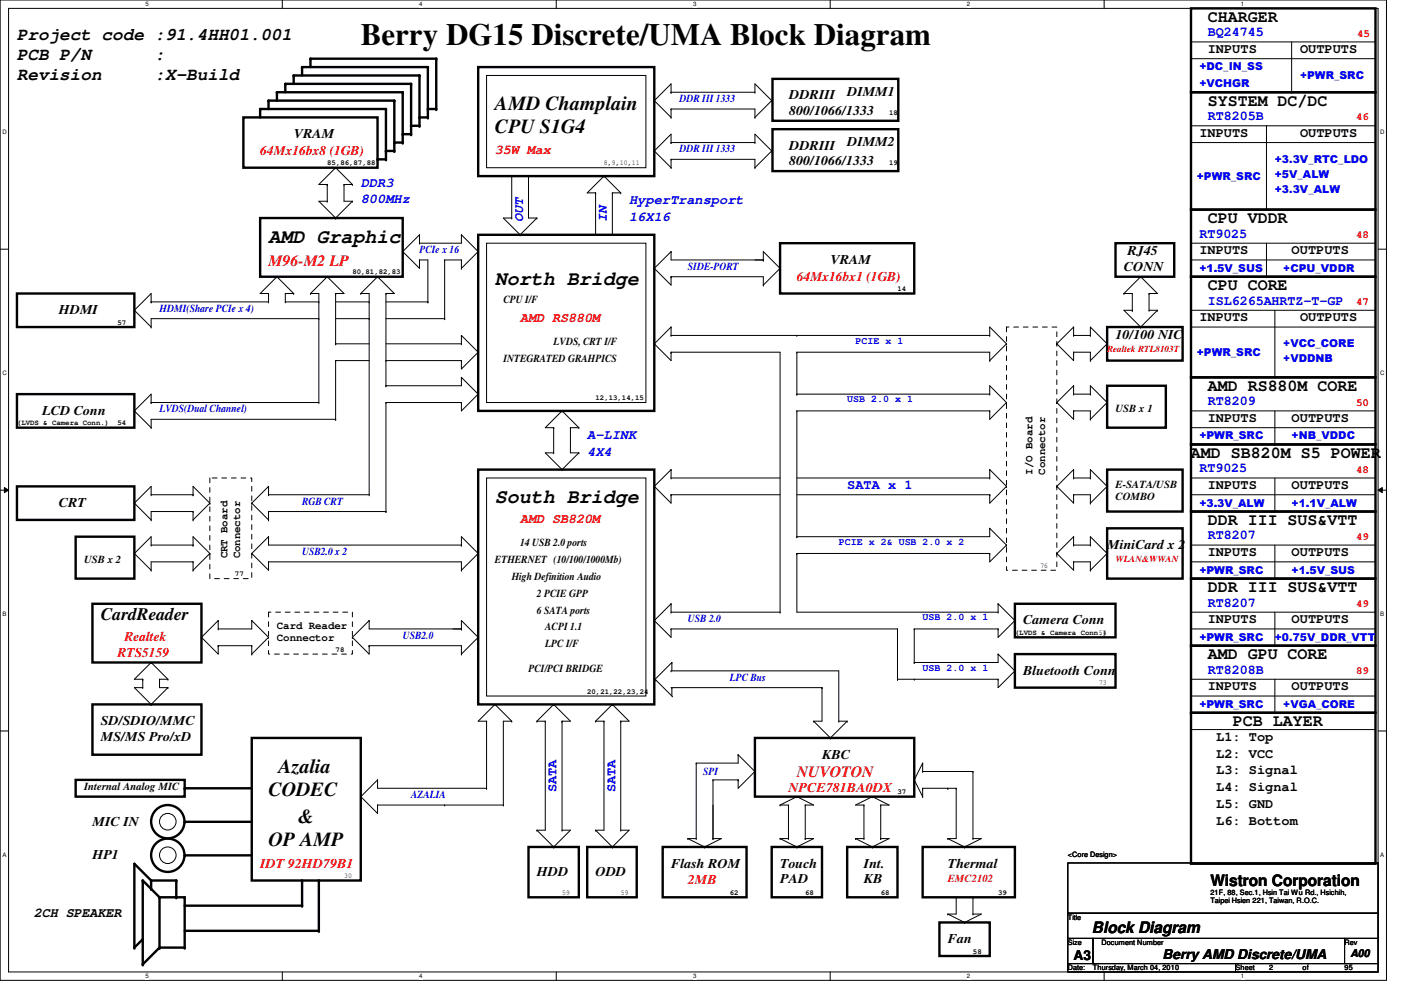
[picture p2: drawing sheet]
<svg xmlns="http://www.w3.org/2000/svg" width="297mm" height="210mm" viewBox="0 0 297 210" stroke-linecap="round" stroke-linejoin="round" font-family="sans-serif">
<path d="M0 0h294v207.9h-294zM1.8 1.8h290.4v204.3h-290.4z" fill="none" stroke="#000" stroke-width=".21"/>
<g fill="#fff">
<path d="M30.8 .2h.7v1.4h-.7z"/>
<path d="M30.8 206.2h.7v1.4h-.7z"/>
</g>
<path d="M59.9 0v1.8M59.9 206.1v1.8" fill="none" stroke="#000" stroke-width=".21"/>
<g fill="#fff">
<path d="M88.9 .2h.6v1.4h-.6z"/>
<path d="M88.9 206.2h.6v1.4h-.6z"/>
</g>
<path d="M117.9 0v1.8M117.9 206.1v1.8" fill="none" stroke="#000" stroke-width=".21"/>
<g fill="#fff">
<path d="M146.9 .2h.7v1.4h-.7z"/>
<path d="M146.9 206.2h.7v1.4h-.7z"/>
</g>
<path d="M176 0v1.8M176 206.1v1.8" fill="none" stroke="#000" stroke-width=".21"/>
<g fill="#fff">
<path d="M205 .2h.7v1.4h-.7z"/>
<path d="M205 206.2h.7v1.4h-.7z"/>
</g>
<path d="M234.1 0v1.8M234.1 206.1v1.8" fill="none" stroke="#000" stroke-width=".21"/>
<g fill="#fff">
<path d="M263.1 .2h.7v1.4h-.7z"/>
<path d="M263.1 206.2h.7v1.4h-.7z"/>
<path d="M.5 27.3h.9v1.4h-.9z"/>
<path d="M292.6 27.3h.9v1.4h-.9z"/>
<path d="M.5 78.4h.9v1.4h-.9z"/>
<path d="M292.6 78.4h.9v1.4h-.9z"/>
</g>
<path d="M0 52.8h1.8M292.2 52.8h1.8" fill="none" stroke="#000" stroke-width=".21"/>
<g fill="#fff">
<path d="M.5 129.5h.8v1.4h-.8z"/>
<path d="M292.6 129.5h.9v1.4h-.9z"/>
</g>
<path d="M0 103.9h1.8M.9 103.4l.9 .5-.9 .5zM292.2 103.9l.9-.5v1zM292.2 103.9h1.8" fill="none" stroke="#000" stroke-width=".21"/>
<path d="M.9 103.4l.9 .5-.9 .5zM292.2 103.9l.9-.5v1z" fill="#000"/>
<g fill="#fff">
<path d="M.5 180.5h.8v1.4h-.8z"/>
<path d="M292.6 180.5h.9v1.4h-.9z"/>
</g>
<g fill="none" stroke="#000" stroke-width=".21">
<path d="M103.2 16h33.7v19.6h-33.7zM142.3 19.6h.1M142.3 19.6v-1.8l-3.6 3.5M142.3 19.6h17.8M160.1 19.6h.1M160.1 19.6v-1.8l3.5 3.5M252.5 8.9h.1M252.5 8.9h39.1M252.5 12.4h39.1M273.9 19.6h.1M273.9 8.9v10.7M291.6 12.4h.1"/>
<path d="M69.4 39.1h.1M69.4 39.1v3.6M71.2 35.6h.1M71.2 35.6l-3.6 3.5h1.8M71.2 35.6l3.5 3.5M72.9 39.1h.1M72.9 39.1h1.8M72.9 39.1v3.6h1.8M74.7 39.1h.1M108.5 37.3h.1M108.5 37.3v8.9M112.1 37.3h.1"/>
<path d="M112.1 37.3v8.9h1.7M128.1 37.3h.1M128.1 37.3l-3.6 3.6h1.8M128.1 37.3l3.5 3.6M138.7 21.3h.1M138.7 32h.1M138.7 21.3l3.6 3.6M138.7 32l3.6 3.6M142.3 24.9h.1M142.3 23.1h.1M142.3 30.2h.1M142.3 35.6h.1"/>
<path d="M142.3 33.8h.1M142.3 23.1v1.8M142.3 30.2v-1.8l-3.6 3.6M142.3 33.8v1.8M142.3 23.1h17.8v1.8M142.3 33.8h17.8v1.8M142.3 30.2h17.8M160.1 24.9h.1M160.1 30.2h.1M160.1 35.6h.1M160.1 30.2v-1.8l3.5 3.6M163.6 21.3h.1"/>
<path d="M163.6 32h.1M163.6 21.3l-3.5 3.6M163.6 32l-3.5 3.6M252.5 26.7h39.1M252.5 30.2h39.1M268.5 26.7v17.7M291.6 26.7h.1M291.6 30.2h.1M58.7 58.7h.1M58.7 58.7l-3.5 3.5h1.7M58.7 58.7l3.6 3.5M69.4 42.7h.1"/>
<path d="M69.4 58.7h.1M69.4 42.7h-1.8l3.6 3.5M69.4 58.7l3.5 3.5h-1.7M69.4 58.7l-3.6 3.5M71.2 46.2h.1M74.7 42.7h.1M74.7 42.7l-3.5 3.5M80 58.7h.1M80 58.7l-3.5 3.5M80 58.7l3.6 3.5h-1.8M85.4 53.3h.1M85.4 53.3l3.5 3.6v-1.8"/>
<path d="M88.9 49.8h.1M88.9 55.1h.1M88.9 51.6h.1M88.9 55.1h1.8v8.9M88.9 49.8v1.8M88.9 49.8l-3.5 3.5M94.3 55.1h.1M94.3 55.1h3.5M94.3 55.1v12.5M97.8 49.8h.1M97.8 55.1h.1M97.8 56.9h.1"/>
<path d="M97.8 49.8v1.8h-8.9M97.8 55.1v1.8M97.8 49.8l3.6 3.5M101.4 53.3h.1M101.4 53.3l-3.6 3.6M103.2 51.6h33.7v33.7h-33.7zM108.5 46.2h.1M108.5 46.2h-1.8l3.6 3.6M110.3 49.8h.1M113.8 46.2h.1M113.8 46.2l-3.5 3.6M126.3 40.9h.1"/>
<path d="M126.3 40.9v8.9M129.8 40.9h.1M129.8 40.9h1.8M129.8 40.9v8.9M131.6 40.9h.1M138.7 56.9h.1M138.7 56.9l3.6 3.6v-1.8M142.3 53.3h.1M142.3 58.7h.1M142.3 53.3v1.8h19.5M142.3 53.3l-3.6 3.6M142.3 58.7h19.5v1.8"/>
<path d="M161.8 55.1h.1M161.8 55.1v-1.8l3.6 3.6M165.4 56.9h.1M165.4 56.9l-3.6 3.6M241.8 58.7h.1M241.8 58.7l3.6 3.5h-1.8M241.8 58.7l-3.5 3.5M252.5 55.1h39.1M252.5 51.6h39.1M268.5 58.7h.1M268.5 44.4h.1M268.5 51.6v7.1"/>
<path d="M291.6 55.1h.1M291.6 51.6h.1M28.5 65.8h.1M28.5 65.8l3.5 3.5M32 64h.1M32 69.3h.1M32 64v-1.8l-3.5 3.6M32 64h24.9M56.9 62.2h.1M56.9 64h.1M56.9 62.2v1.8M60.5 64h.1"/>
<path d="M60.5 64h7.1M62.3 62.2h.1M62.3 62.2h-1.8v1.8M65.8 62.2h.1M65.8 62.2h1.8v23.1M67.6 67.6h.1M67.6 64h.1M67.6 67.6h-35.6v1.7M71.2 62.2h.1M71.2 72.9h.1M71.2 76.5h.1M71.2 64h7.1"/>
<path d="M71.2 67.6h7.1M71.2 72.9h7.1M71.2 76.5h7.1M71.2 62.2v10.7M71.2 76.5v12.4M76.5 62.2h.1M76.5 62.2h1.8v42.7M78.3 64h.1M78.3 67.6h.1M81.8 62.2h.1M81.8 76.5h.1M81.8 62.2v19.6"/>
<path d="M81.8 64h8.9M81.8 67.6h12.5M81.8 72.9h16M81.8 76.5h16M90.7 64h.1M94.3 67.6h.1M97.8 71.1h.1M97.8 76.5h.1M97.8 72.9h.1M97.8 71.1v1.8M97.8 71.1l3.6 3.6M101.4 74.7h.1"/>
<path d="M101.4 74.7l-3.6 3.5v-1.7M138.7 72.9h.1M138.7 72.9l3.6 3.6v-1.8M142.3 69.3h.1M142.3 74.7h.1M142.3 71.1h.1M142.3 74.7h23.1v55.1M142.3 69.3v1.8M142.3 69.3l-3.6 3.6M142.3 71.1h67.5M161.8 60.5h.1M168.9 74.7h.1"/>
<path d="M168.9 71.1h.1M168.9 74.7v8.9M168.9 74.7h40.9v1.8M209.8 76.5h.1M209.8 71.1h.1M209.8 71.1v-1.8l3.6 3.6M213.4 72.9h.1M213.4 72.9l-3.6 3.6M224.1 72.9h.1M224.1 72.9l3.5 3.6v-1.8M227.6 74.7h.1M227.6 69.3h.1"/>
<path d="M227.6 71.1h.1M227.6 74.7h3.6v1.8M227.6 71.1h3.6M227.6 69.3l-3.5 3.6M227.6 69.3v1.8M231.2 76.5h.1M231.2 71.1h.1M231.2 71.1v-1.8l3.5 3.6M234.7 72.9h.1M234.7 72.9l-3.5 3.6M238.3 62.2h.1M238.3 62.2h1.8v3.6"/>
<path d="M240.1 65.8h.1M240.1 65.8h-1.8l3.5 3.5M241.8 69.3h.1M243.6 65.8h.1M243.6 62.2h.1M243.6 65.8h1.8M243.6 62.2v3.6M245.4 65.8h.1M245.4 65.8l-3.6 3.5M252.5 69.3h39.1M252.5 65.8h39.1M270.3 65.8v14.2"/>
<path d="M291.6 69.3h.1M291.6 65.8h.1M28.5 87.1h.1M28.5 87.1l3.5 3.6M32 85.3h.1M32 90.7h.1M32 85.3v-1.7l-3.5 3.5M32 85.3h35.6M67.6 85.3h.1M71.2 88.9h.1M71.2 88.9h-39.2v1.8M81.8 81.8h.1"/>
<path d="M81.8 85.3h.1M81.8 85.3h16M81.8 85.3v23.2M97.8 80h.1M97.8 85.3h.1M97.8 80v1.8h-16M97.8 80l3.6 3.6M101.4 83.6h.1M101.4 83.6l-3.6 3.5v-1.8M117.4 90.7h.1M117.4 96h.1M117.4 90.7v5.3"/>
<path d="M117.4 96h-1.8l3.6 3.6M119.2 87.1h.1M119.2 99.6h.1M119.2 87.1l-3.6 3.6h1.8M119.2 87.1l3.5 3.6M120.9 90.7h.1M120.9 90.7h1.8M120.9 90.7v5.3h1.8M122.7 90.7h.1M122.7 96h.1M122.7 96l-3.5 3.6M142.3 99.6h.1"/>
<path d="M142.3 99.6v1.7M142.3 99.6l-3.6 3.5M168.9 87.1h.1M168.9 83.6h.1M168.9 87.1v26.7M168.9 87.1h40.9M168.9 83.6h40.9M209.8 87.1h.1M209.8 83.6h.1M209.8 99.6h.1M209.8 83.6v-1.8l3.6 3.5M209.8 99.6v1.7"/>
<path d="M209.8 99.6l3.6 3.5M213.4 85.3h.1M213.4 85.3l-3.6 3.6v-1.8M224.1 85.3h.1M224.1 85.3l3.5 3.6v-1.8M227.6 87.1h.1M227.6 81.8h.1M227.6 83.6h.1M227.6 99.6h.1M227.6 81.8l-3.5 3.5M227.6 87.1h3.6v1.8M227.6 83.6h3.6"/>
<path d="M227.6 81.8v1.8M227.6 99.6v1.7M227.6 99.6l-3.5 3.5M231.2 88.9h.1M231.2 83.6h.1M231.2 83.6v-1.8l3.5 3.5M234.7 85.3h.1M234.7 85.3l-3.5 3.6M252.5 87.1h.1M252.5 90.7h39.1M252.5 87.1h39.1M270.3 80h.1"/>
<path d="M270.3 94.2h.1M270.3 87.1v7.1M291.6 90.7h.1M28.5 106.7h.1M28.5 117.3h.1M28.5 106.7l3.5 3.5M28.5 117.3l3.5 3.6M32 104.9h.1M32 110.2h.1M32 115.6h.1M32 104.9h8.9M32 115.6h8.9"/>
<path d="M32 104.9v-1.8l-3.5 3.6M32 115.6v-1.8l-3.5 3.5M40.9 104.9h.1M40.9 110.2h.1M40.9 115.6h.1M40.9 108.5h.1M40.9 119.1h.1M40.9 119.1h-8.9v1.8M40.9 108.5h-8.9v1.7M40.9 104.9v-1.8l3.6 3.6M40.9 108.5v1.7M40.9 115.6v-1.8l3.6 3.5"/>
<path d="M40.9 119.1v1.8M44.5 106.7h.1M44.5 117.3h.1M44.5 106.7l-3.6 3.5M44.5 117.3l-3.6 3.6M53.4 117.3h.1M53.4 106.7h.1M53.4 117.3l3.5 3.6v-1.8M53.4 106.7l3.5 3.5M56.9 108.5h.1M56.9 104.9h.1M56.9 113.8h.1"/>
<path d="M56.9 119.1h.1M56.9 103.1h.1M56.9 110.2h.1M56.9 119.1h40.9v1.8M56.9 103.1l-3.5 3.6M56.9 104.9h21.4M56.9 113.8v1.8h40.9M56.9 108.5h24.9M56.9 103.1v1.8M56.9 108.5v1.7M56.9 113.8l-3.5 3.5M78.3 104.9h.1"/>
<path d="M81.8 108.5h.1M97.8 115.6h.1M97.8 115.6v-1.8l3.6 3.5M101.4 117.3h.1M101.4 117.3l-3.6 3.6M103.2 101.3h33.7v46.3h-33.7zM138.7 103.1h.1M138.7 103.1l3.6 3.6v-1.8M142.3 104.9h.1M142.3 101.3h.1M142.3 104.9h23.1M142.3 101.3h23.1"/>
<path d="M168.9 117.3h.1M168.9 113.8h.1M168.9 117.3v12.5h42.7M168.9 117.3h40.9M168.9 104.9h40.9M168.9 101.3h40.9M209.8 112h.1M209.8 117.3h.1M209.8 104.9h.1M209.8 101.3h.1M209.8 112l3.6 3.6M209.8 112v1.8h-40.9"/>
<path d="M213.4 115.6h.1M213.4 103.1h.1M213.4 115.6l-3.6 3.5v-1.8M213.4 103.1l-3.6 3.6v-1.8M224.1 103.1h.1M224.1 117.3h.1M224.1 103.1l3.5 3.6v-1.8M224.1 117.3l3.5 3.6v-1.8M227.6 104.9h.1M227.6 101.3h.1M227.6 119.1h.1M227.6 113.8h.1"/>
<path d="M227.6 115.6h.1M227.6 104.9h3.6v1.8M227.6 101.3h3.6M227.6 119.1h3.6v1.8M227.6 115.6h3.6M227.6 113.8v1.8M227.6 113.8l-3.5 3.5M231.2 106.7h.1M231.2 101.3h.1M231.2 115.6h.1M231.2 101.3v-1.7l3.5 3.5M231.2 115.6v-1.8l3.5 3.5"/>
<path d="M234.7 103.1h.1M234.7 117.3h.1M234.7 103.1l-3.5 3.6M234.7 117.3l-3.5 3.6M252.5 101.3h.1M252.5 104.9h39.1M252.5 101.3h39.1M252.5 119.1h39.1M252.5 115.6h39.1M270.3 108.5h.1M270.3 101.3v7.2M270.3 115.6v7.1"/>
<path d="M291.6 104.9h.1M291.6 119.1h.1M291.6 115.6h.1M32 120.9h.1M40.9 120.9h.1M42.7 135.1h.1M42.7 135.1l3.6 3.6v-1.8M46.3 136.9h.1M46.3 131.6h.1M46.3 133.3h.1M46.3 131.6l-3.6 3.5M46.3 131.6v1.7"/>
<path d="M46.3 136.9h7.1M53.4 131.6h.1M53.4 138.7h.1M53.4 136.9h.1M53.4 131.6v1.7h-7.1M53.4 136.9v1.8M53.4 131.6l3.5 3.5M56.9 135.1h.1M56.9 135.1l-3.5 3.6M74.7 135.1h.1M74.7 135.1l3.6 3.6v-1.8M78.3 131.6h.1"/>
<path d="M78.3 136.9h.1M78.3 131.6v1.7h19.5M78.3 136.9h19.5v1.8M78.3 131.6l-3.6 3.5M97.8 133.3h.1M97.8 138.7h.1M97.8 120.9h.1M97.8 133.3v-1.7l3.6 3.5M101.4 135.1h.1M101.4 135.1l-3.6 3.6M138.7 131.6h.1M138.7 131.6l3.6 3.5v-1.8"/>
<path d="M142.3 129.8h.1M142.3 133.3h.1M142.3 128h.1M142.3 133.3h48M142.3 129.8h23.1M142.3 128l-3.6 3.6M142.3 128v1.8M165.4 129.8h.1M190.3 133.3h.1M190.3 133.3v10.7M193.8 133.3h.1M193.8 133.3h17.8"/>
<path d="M193.8 133.3v7.2M211.6 138.7h.1M211.6 128h.1M211.6 133.3h.1M211.6 129.8h.1M211.6 128v1.8M211.6 138.7v1.8h-17.8M211.6 138.7l3.6 3.5M211.6 128l3.6 3.6M215.2 131.6h.1M215.2 131.6l-3.6 3.5v-1.8M231.2 120.9h.1"/>
<path d="M252.5 133.3h39.1M252.5 129.8h39.1M270.3 122.7h.1M270.3 136.9h.1M270.3 129.8v7.1M291.6 133.3h.1M291.6 129.8h.1M0 155h1.8M30.3 144h.1M30.3 145.8h.1M30.3 145.8h-1.8l3.5 3.6M30.3 144v1.8"/>
<path d="M32 140.5h.1M32 149.4h.1M32 140.5l-3.5 3.5h1.8M32 140.5l3.6 3.5M33.8 144h.1M33.8 144v1.8h1.8M33.8 144h1.8M35.6 144h.1M35.6 145.8h.1M35.6 145.8l-3.6 3.6M103.2 152.9h.1M103.2 152.9v14.2"/>
<path d="M104.9 149.4h.1M104.9 149.4l-3.5 3.5h1.8M104.9 149.4l3.6 3.5M108.5 152.9h.1M108.5 152.9h-1.8v17.8M113.8 152.9h.1M113.8 152.9h1.8M115.6 152.9h.1M115.6 152.9v23.1h-1.8M117.4 149.4h.1M117.4 149.4l3.5 3.5h-1.7M117.4 149.4l-3.6 3.5"/>
<path d="M119.2 152.9h.1M119.2 152.9v23.1M126.3 152.9h.1M126.3 152.9h1.8M128.1 152.9h.1M128.1 152.9v23.1h-1.8M129.8 149.4h.1M129.8 149.4l3.6 3.5h-1.8M129.8 149.4l-3.5 3.5M131.6 152.9h.1M131.6 152.9v23.1M138.9 144h.1"/>
<path d="M139.1 144.2h.1M139.1 144.2l3.5 3.5M142.3 142.2h.1M142.3 142.2h35.5v10.7M142.3 145.8h32M142.4 145.8h.1M142.4 140.5h.1M142.4 140.5v1.7M142.4 145.8v1.8M142.4 140.5l-3.5 3.5M172.5 152.9h.1M172.5 152.9l3.6 3.6"/>
<path d="M174.3 145.8h.1M174.3 145.8v7.1h-1.8M176.1 156.5h.1M177.8 152.9h.1M177.8 152.9h1.8M179.6 152.9h.1M179.6 152.9l-3.5 3.6M190.3 144h.1M190.3 144h21.3M193.8 140.5h.1M193.8 144h.1M211.6 144h.1"/>
<path d="M215.2 142.2h.1M215.2 142.2l-3.6 3.6v-1.8M252.5 144h39.1M252.5 147.6h39.1M252.5 154.7h39.1M270.3 151.1h.1M270.3 144v7.1M291.6 147.6h.1M291.6 144h.1M291.6 154.7h.1M292.2 155h1.8M76.5 168.9h.1"/>
<path d="M76.5 168.9l3.5 3.6v-1.8M80 170.7h.1M80 165.4h.1M80 170.7h26.7M80 165.4v1.7h23.2M80 165.4l-3.5 3.5M94.3 170.7h.1M103.2 167.1h.1M106.7 170.7h.1M113.8 176h.1M113.8 176l3.6 3.6M117.4 179.6h.1"/>
<path d="M119.2 176h.1M119.2 176h1.7l-3.5 3.6M126.3 176h.1M126.3 176l3.5 3.6M129.8 179.6h.1M131.6 176h.1M131.6 176h1.8l-3.6 3.6M145.8 177.8h.1M145.8 177.8l3.6 1.8M145.8 177.8h1.8M147.6 177.8h.1M147.6 161.8h.1"/>
<path d="M147.6 161.8v16M149.4 179.6h.1M151.2 165.4h.1M151.2 177.8h.1M151.2 165.4v12.4M151.2 177.8h1.7l-3.5 1.8M151.2 165.4h5.3M156.5 160h.1M156.5 165.4h.1M156.5 160v1.8h-8.9M156.5 160l3.6 3.6M160.1 163.6h.1"/>
<path d="M160.1 163.6l-3.6 3.5v-1.7M165.4 177.8h.1M165.4 170.7h.1M165.4 177.8h1.8M165.4 170.7h1.8v7.1M165.4 177.8l3.5 1.8M167.2 177.8h.1M168.9 179.6h.1M168.9 168.9h.1M168.9 168.9l3.6 1.8h-1.8M168.9 168.9l-3.5 1.8M170.7 170.7h.1"/>
<path d="M170.7 177.8h.1M170.7 177.8h1.8l-3.6 1.8M170.7 170.7v7.1M181.4 177.8h.1M181.4 177.8h1.8M181.4 177.8l3.6 1.8M183.2 170.7h.1M183.2 177.8h.1M183.2 170.7v7.1M185 168.9h.1M185 179.6h.1M185 168.9l-3.6 1.8h1.8"/>
<path d="M185 168.9l3.5 1.8h-1.8M186.7 170.7h.1M186.7 177.8h.1M186.7 177.8h1.8l-3.5 1.8M186.7 170.7v7.1M193.8 165.4h.1M193.8 165.4l1.8 3.5M195.6 163.6h.1M195.6 161.8h.1M195.6 168.9h.1M195.6 167.1h.1M195.6 167.1h7.1"/>
<path d="M195.6 163.6h10.7M195.6 161.8v1.8M195.6 167.1v1.8M195.6 161.8l-1.8 3.6M201 167.1h.1M201 177.8h.1M201 177.8l3.5 1.8M202.7 167.1h.1M202.7 167.1v10.7h-1.7M204.5 179.6h.1M206.3 163.6h.1M206.3 177.8h.1"/>
<path d="M206.3 177.8h1.8l-3.6 1.8M206.3 163.6v14.2M201 193.8h.1M201 193.8l3.5 1.8M202.7 190.2h.1M202.7 190.2v3.6h-1.7M204.5 195.6h.1M206.3 190.2h.1M206.3 193.8h.1M206.3 190.2v3.6M206.3 193.8h1.8l-3.6 1.8M226.4 183h65.8v10.6h-65.8z"/>
<path d="M226.4 193.6h65.8v5.4h-65.8zM226.4 199h5.3v5.3h-5.3zM231.7 199h53.4v5.3h-53.4zM285.1 199h7.1v5.3h-7.1zM226.4 204.3h35.6v1.8h-35.6zM262 204.3h30.2v1.8h-30.2z"/>
<circle cx="35.6" cy="174.2" r="1.76"/>
<circle cx="35.6" cy="181.3" r="1.76"/>
</g>
<g fill="none" stroke="#000" stroke-width=".51">
<path d="M60.5 19.6v-1.8h26.7v10.6h-1.8M62.3 17.8v-1.8h26.6v10.7h-1.7M64 16v-1.8h26.7v10.7h-1.8M65.8 14.2v-1.8h26.7v10.7h-1.8M101.4 14.2h37.3v23.1h-37.3zM163.8 16.7h26.7v8.9h-26.7zM252.5 19.6h39.1v24.8h-39.1zM252.5 1.8h39.1v17.8h-39.1zM51.6 24.9h28.4v10.7h-28.4zM55.2 24.9v-1.8h26.6v10.7h-1.8M56.9 23.1v-1.8h26.7v10.7h-1.8M58.7 21.3v-1.7h26.7v10.6h-1.8"/>
<path d="M163.8 27.4h26.7v8.9h-26.7zM55.2 46.2h30.2v12.5h-30.2zM101.4 49.8h37.3v37.3h-37.3zM165.4 51.6h28.4v10.6h-28.4zM236.5 51.6h12.5v7.1h-12.5zM252.5 44.4h39.1v14.3h-39.1zM252.5 58.7h39.1v21.3h-39.1zM3.6 62.2h24.9v7.1h-24.9zM234.7 69.3h16v7.2h-16zM3.6 83.6h24.9v7.1h-24.9zM101.4 99.6h37.3v49.8h-37.3zM234.7 81.8h12.5v8.9h-12.5z"/>
<path d="M234.7 99.6h16v8.9h-16zM252.5 94.2h39.1v14.3h-39.1zM252.5 80h39.1v14.2h-39.1zM3.6 103.1h24.9v7.1h-24.9zM16 113.8h12.5v8.9h-12.5zM234.7 112h16v10.7h-16zM252.5 108.5h39.1v14.2h-39.1zM19.6 128h23.1v12.5h-23.1zM215.2 138.7h21.3v7.1h-21.3zM215.2 128h21.3v7.1h-21.3zM252.5 122.7h39.1v14.2h-39.1zM252.5 136.9h39.1v14.2h-39.1z"/>
<path d="M19.6 149.4h23.1v10.6h-23.1zM53.4 156.5h23.1v30.2h-23.1zM160.1 156.5h33.7v12.4h-33.7zM252.5 151.1h39.1v32h-39.1zM16 165.4h23.2v3.5h-23.2zM39.2 174.2h14.2M39.2 167.1h14.2M112.1 179.6h10.6v10.6h-10.6zM124.5 179.6h10.5v10.6h-10.5zM140.5 179.6h17.8v10.6h-17.8zM163.6 179.6h10.7v10.6h-10.7zM179.6 179.6h10.7v10.6h-10.7z"/>
<path d="M195.6 179.6h19.6v10.6h-19.6zM32 186.7l-3.5-3.6v17.8l1.8-1.8M32 186.7h5.4v3.5M32 186.7v1.8M33.8 190.2l-3.5-3.5v17.8l3.5-3.6M33.8 190.2v10.7M33.8 190.2h5.4v10.7h-5.4M39.2 181.4h14.2M64 186.7v5.3h-24.8M67.6 186.7v10.7h-28.4M199.2 195.6h10.6v7.1h-10.6z"/>
<circle cx="35.6" cy="174.2" r="3.5"/>
<circle cx="35.6" cy="181.3" r="3.5"/>
</g>
<g fill="#000">
<circle cx="58.7" cy="19.6" r=".25"/>
<circle cx="60.5" cy="17.8" r=".25"/>
<circle cx="62.3" cy="16" r=".25"/>
<circle cx="64" cy="14.2" r=".25"/>
<circle cx="65.8" cy="12.4" r=".25"/>
<circle cx="85.4" cy="19.6" r=".25"/>
<circle cx="87.2" cy="17.8" r=".25"/>
<circle cx="88.9" cy="16" r=".25"/>
<circle cx="90.7" cy="14.2" r=".25"/>
<circle cx="92.5" cy="12.4" r=".25"/>
<circle cx="55.2" cy="23.1" r=".25"/>
<circle cx="56.9" cy="21.3" r=".25"/>
<circle cx="80" cy="33.8" r=".25"/>
<circle cx="81.8" cy="33.8" r=".25"/>
<circle cx="81.8" cy="23.1" r=".25"/>
<circle cx="81.8" cy="32" r=".25"/>
<circle cx="83.6" cy="30.2" r=".25"/>
<circle cx="83.6" cy="21.3" r=".25"/>
<circle cx="83.6" cy="32" r=".25"/>
<circle cx="85.4" cy="30.2" r=".25"/>
<circle cx="85.4" cy="28.4" r=".25"/>
<circle cx="87.2" cy="28.4" r=".25"/>
<circle cx="87.2" cy="26.7" r=".25"/>
<circle cx="88.9" cy="24.9" r=".25"/>
<circle cx="88.9" cy="26.7" r=".25"/>
<circle cx="90.7" cy="23.1" r=".25"/>
<circle cx="90.7" cy="24.9" r=".25"/>
<circle cx="92.5" cy="23.1" r=".25"/>
<circle cx="39.2" cy="174.2" r=".25"/>
<circle cx="39.2" cy="167.1" r=".25"/>
<circle cx="30.3" cy="199.1" r=".25"/>
<circle cx="30.3" cy="186.7" r=".25"/>
<circle cx="32" cy="186.7" r=".25"/>
<circle cx="32" cy="188.5" r=".25"/>
<circle cx="33.8" cy="190.2" r=".25"/>
<circle cx="37.4" cy="190.2" r=".25"/>
<circle cx="37.4" cy="186.7" r=".25"/>
<circle cx="39.2" cy="181.4" r=".25"/>
<circle cx="39.2" cy="190.2" r=".25"/>
<circle cx="64" cy="192" r=".25"/>
<circle cx="64" cy="186.7" r=".25"/>
<circle cx="67.6" cy="186.7" r=".25"/>
<circle cx="67.6" cy="197.4" r=".25"/>
<circle cx="28.5" cy="200.9" r=".25"/>
<circle cx="30.3" cy="204.5" r=".25"/>
<circle cx="33.8" cy="200.9" r=".25"/>
<circle cx="39.2" cy="200.9" r=".25"/>
</g>
<path d="M213.4 69.3h10.7v51.6h-10.7zM44.5 101.3h8.9v21.4h-8.9zM56.9 129.8h17.8v8.9h-17.8z" fill="none" stroke="#000" stroke-width=".21" stroke-dasharray="1 1 1 1 1 1 1 1"/>
<text font-size="6.6" x="76.5" y="9.6">Berry DG15 Discrete/UMA Block Diagram</text>
<g font-size="4.2">
<text x="104.9" y="23.4">AMD Champlain</text>
<text x="104.9" y="28.3">CPU S1G4</text>
<text x="56.9" y="51.6">AMD Graphic</text>
<text x="104.9" y="60.5">North Bridge</text>
<text x="104.9" y="106.7">South Bridge</text>
<text x="59.1" y="163.8">Azalia</text>
<text x="56.9" y="168.7">CODEC</text>
<text x="56.9" y="179.4">OP AMP</text>
<text x="63.3" y="174.5">&amp;</text>
</g>
<g font-size="3.7">
<text x="3.6" y="8.5">Project code :91.4HH01.001</text>
<text x="3.6" y="12.7">PCB P/N</text>
<text x="3.6" y="16.9">Revision</text>
<text x="32.8" y="12.7">:</text>
<text x="32.8" y="16.9">:X-Build</text>
<text x="21.4" y="131.4">CardReader</text>
</g>
<g font-size="3.5">
<text x="256.1" y="4.6">CHARGER</text>
<text x="256.1" y="22.4">SYSTEM DC/DC</text>
<text x="256.1" y="47.3">CPU VDDR</text>
<text x="256.1" y="61.5">CPU CORE</text>
<text x="256.1" y="82.8">AMD RS880M CORE</text>
<text x="252.5" y="97.1">AMD SB820M S5 POWER</text>
<text x="256.1" y="111.3">DDR III SUS&amp;VTT</text>
<text x="256.1" y="125.5">DDR III SUS&amp;VTT</text>
<text x="256.1" y="139.7">AMD GPU CORE</text>
<text x="261.4" y="154">PCB LAYER</text>
</g>
<g font-size="3.3" fill="#f00">
<text x="56.9" y="56.4">M96-M2 LP</text>
<text x="168.9" y="164.8">NUVOTON</text>
</g>
<g font-size="3.3">
<text x="256.6" y="187.9">Wistron Corporation</text>
<text x="231.5" y="197.7">Block Diagram</text>
</g>
<g font-size="2.8" fill="#00f">
<text x="256.1" y="7.7">BQ24745</text>
<text x="256.1" y="25.5">RT8205B</text>
<text x="76.5" y="39.8">DDR3</text>
<text x="76.5" y="43">800MHz</text>
<text x="110.9" y="47.1" transform="rotate(-90 110.9 47.1)">OUT</text>
<text x="128.7" y="47.1" transform="rotate(-90 128.7 47.1)">IN</text>
<text x="133.4" y="43.3">HyperTransport</text>
<text x="133.4" y="46.9">16X16</text>
<text x="254.3" y="50.4">RT9025</text>
<text x="256.1" y="64.6">ISL6265AHRTZ-T-GP</text>
<text x="256.1" y="85.9">RT8209</text>
<text x="124.5" y="93.1">A-LINK</text>
<text x="124.5" y="96.6">4X4</text>
<text x="254.3" y="100.2">RT9025</text>
<text x="179.6" y="103.7">SATA x 1</text>
<text x="256.1" y="114.4">RT8207</text>
<text x="256.1" y="128.6">RT8207</text>
<text x="256.1" y="142.8">RT8208B</text>
<text x="118" y="168" transform="rotate(-90 118 168)">SATA</text>
<text x="130.5" y="168" transform="rotate(-90 130.5 168)">SATA</text>
</g>
<g font-size="2.8">
<text x="256.1" y="11.3">INPUTS</text>
<text x="275.6" y="11.3">OUTPUTS</text>
<text x="167.3" y="21.1">DDRIII</text>
<text x="179.6" y="20.4">DIMM1</text>
<text x="62.3" y="29.3">VRAM</text>
<text x="167.3" y="24.4">800/1066/1333</text>
<text x="254.3" y="29">INPUTS</text>
<text x="275.6" y="29">OUTPUTS</text>
<text x="167.3" y="31.7">DDRIII</text>
<text x="167.3" y="35.1">800/1066/1333</text>
<text x="179.6" y="31">DIMM2</text>
<text x="254.3" y="53.9">INPUTS</text>
<text x="273.9" y="53.9">OUTPUTS</text>
<text x="176.1" y="55.9">VRAM</text>
<text x="238.3" y="57.4">CONN</text>
<text x="239.1" y="54.1">RJ45</text>
<text x="12.5" y="66.6">HDMI</text>
<text x="236.5" y="71.9">10/100 NIC</text>
<text x="254.3" y="68.2">INPUTS</text>
<text x="275.6" y="68.2">OUTPUTS</text>
<text x="8.9" y="87.9">LCD Conn</text>
<text x="256.1" y="89.5">INPUTS</text>
<text x="273.9" y="89.5">OUTPUTS</text>
<text x="12.5" y="107.5">CRT</text>
<text x="256.1" y="103.7">INPUTS</text>
<text x="273.9" y="103.7">OUTPUTS</text>
<text x="234.7" y="116.4">MiniCard x 2</text>
<text x="256.1" y="117.9">INPUTS</text>
<text x="273.9" y="117.9">OUTPUTS</text>
<text x="217" y="132.4">Camera Conn</text>
<text x="256.1" y="132.2">INPUTS</text>
<text x="273.9" y="132.2">OUTPUTS</text>
<text x="217" y="143">Bluetooth Conn</text>
<text x="256.1" y="146.4">INPUTS</text>
<text x="273.9" y="146.4">OUTPUTS</text>
<text x="21.4" y="153.7">SD/SDIO/MMC</text>
<text x="21.4" y="157">MS/MS Pro/xD</text>
<text x="174.3" y="160.8">KBC</text>
<text x="257.8" y="160.6">L2: VCC</text>
<text x="257.8" y="157.1">L1: Top</text>
<text x="257.8" y="167.7">L4: Signal</text>
<text x="257.8" y="164.2">L3: Signal</text>
<text x="257.8" y="171.3">L5: GND</text>
<text x="19.6" y="175">MIC IN</text>
<text x="257.8" y="174.8">L6: Bottom</text>
<text x="19.6" y="182.2">HP1</text>
<text x="113.8" y="185.7">HDD</text>
<text x="126.3" y="185.7">ODD</text>
<text x="142.3" y="183.9">Flash ROM</text>
<text x="165.4" y="183.9">Touch</text>
<text x="183.2" y="183.9">Int.</text>
<text x="201" y="183.9">Thermal</text>
<text x="165.4" y="187.2">PAD</text>
<text x="183.2" y="187.2">KB</text>
<text x="7.2" y="194.4">2CH SPEAKER</text>
<text x="201" y="199.9">Fan</text>
<text x="227.6" y="203.5">A3</text>
<text x="246.5" y="203.3">Berry AMD Discrete/UMA</text>
</g>
<g font-size="2.8" fill="#f00">
<text x="55.2" y="32.8">64Mx16bx8 (1GB)</text>
<text x="104.9" y="32.6">35W Max</text>
<text x="168.9" y="59.5">64Mx16bx1 (1GB)</text>
<text x="110.3" y="68.2">AMD RS880M</text>
<text x="110.3" y="110.9">AMD SB820M</text>
<text x="26.4" y="135.9">Realtek</text>
<text x="24.9" y="139.2">RTS5159</text>
<text x="167.2" y="167.9">NPCE781BA0DX</text>
<text x="55.2" y="183.9">IDT 92HD79B1</text>
<text x="145.8" y="187.5">2MB</text>
</g>
<g font-size="2.3" fill="#f00">
<text x="287.7" y="7.9">45</text>
<text x="287.5" y="25.5">46</text>
<text x="287.5" y="50.4">48</text>
<text x="287.5" y="64.6">47</text>
<text x="287.5" y="86">50</text>
<text x="287.5" y="100.2">48</text>
<text x="287.5" y="114.4">49</text>
<text x="287.5" y="128.7">49</text>
<text x="287.5" y="142.9">89</text>
<text x="201" y="187">EMC2102</text>
</g>
<g font-size="2.3" fill="#00f">
<text x="254.3" y="14.9">+DC_IN_SS</text>
<text x="275.6" y="16.7">+PWR_SRC</text>
<text x="144.1" y="21.6">DDR III 1333</text>
<text x="254.3" y="18.5">+VCHGR</text>
<text x="144.1" y="32.3">DDR III 1333</text>
<text x="270.3" y="34.5">+3.3V_RTC_LDO</text>
<text x="253.7" y="38.2">+PWR_SRC</text>
<text x="270.3" y="37.7">+5V_ALW</text>
<text x="270.3" y="40.9">+3.3V_ALW</text>
<text x="88.9" y="53.6">PCIe x 16</text>
<text x="145.8" y="57.2">SIDE-PORT</text>
<text x="254.3" y="57.6">+1.5V_SUS</text>
<text x="272.1" y="57.6">+CPU_VDDR</text>
<text x="33.8" y="66.1">HDMI(Share PCIe x 4)</text>
<text x="253.7" y="75.6">+PWR_SRC</text>
<text x="272.1" y="73.6">+VCC_CORE</text>
<text x="272.1" y="76.8">+VDDNB</text>
<text x="33.8" y="87.4">LVDS(Dual Channel)</text>
<text x="254.3" y="93.2">+PWR_SRC</text>
<text x="273.9" y="93.2">+NB_VDDC</text>
<text x="64" y="107">RGB CRT</text>
<text x="254.3" y="107.4">+3.3V_ALW</text>
<text x="273.9" y="107.4">+1.1V_ALW</text>
<text x="64" y="117.6">USB2.0 x 2</text>
<text x="254.3" y="121.6">+PWR_SRC</text>
<text x="273.9" y="121.6">+1.5V_SUS</text>
<text x="145.8" y="131.9">USB 2.0</text>
<text x="85.4" y="135.4">USB2.0</text>
<text x="254.3" y="135.8">+PWR_SRC</text>
<text x="270.3" y="135.8">+0.75V_DDR_VTT</text>
<text x="154.7" y="144.3">LPC Bus</text>
<text x="254.3" y="150.1">+PWR_SRC</text>
<text x="272.1" y="150.1">+VGA_CORE</text>
<text x="149.1" y="164.4">SPI</text>
<text x="87.2" y="169.2">AZALIA</text>
</g>
<g font-size="2.3">
<text x="106.7" y="64.3">CPU I/F</text>
<text x="106.7" y="76.8">INTEGRATED GRAHPICS</text>
<text x="117.4" y="73.2">LVDS, CRT I/F</text>
<text x="236.5" y="87.4">USB x 1</text>
<text x="218.9" y="100.6" transform="rotate(-90 218.9 100.6)">I/O Board</text>
<text x="221.6" y="100.6" transform="rotate(-90 221.6 100.6)">Connector</text>
<text x="236.5" y="103.4">E-SATA/USB</text>
<text x="236.5" y="106.1">COMBO</text>
<text x="17.8" y="119.4">USB x 2</text>
<text x="48.2" y="118.4" transform="rotate(-90 48.2 118.4)">CRT Board</text>
<text x="50.9" y="118.4" transform="rotate(-90 50.9 118.4)">Connector</text>
<text x="104.9" y="119.4">ETHERNET (10/100/1000Mb)</text>
<text x="110.3" y="115.9">14 USB 2.0 ports</text>
<text x="108.5" y="123">High Definition Audio</text>
<text x="113.8" y="126.5">2 PCIE GPP</text>
<text x="113.8" y="130.1">6 SATA ports</text>
<text x="58.7" y="133.4">Card Reader</text>
<text x="58.7" y="136">Connector</text>
<text x="115.6" y="133.6">ACPI 1.1</text>
<text x="115.6" y="137.2">LPC I/F</text>
<text x="112.1" y="142.5">PCI/PCI BRIDGE</text>
<text x="17.8" y="167.4">Internal Analog MIC</text>
<text x="286.3" y="203">A00</text>
</g>
<g font-size="2.1" fill="#00f">
<text x="181.4" y="72.9">PCIE x 1</text>
<text x="179.6" y="85.3">USB 2.0 x 1</text>
<text x="177.8" y="115.5">PCIE x 2&amp; USB 2.0 x 2</text>
<text x="195.6" y="131.5">USB 2.0 x 1</text>
<text x="195.6" y="142.2">USB 2.0 x 1</text>
</g>
<g font-size="1.9" fill="#f00">
<text x="234.7" y="74.7">Realtek RTL8103T</text>
<text x="236.5" y="119.1">WLAN&amp;WWAN</text>
</g>
<g font-size="1.6">
<text x="188.5" y="24.4">18</text>
<text x="69.4" y="35.1">85,86,87,88</text>
<text x="128.1" y="35">8,9,10,11</text>
<text x="188.5" y="35.1">19</text>
<text x="74.7" y="58.2">80,81,82,83</text>
<text x="190.3" y="61.7">14</text>
<text x="24.9" y="68.8">57</text>
<text x="126.3" y="84.8">12,13,14,15</text>
<text x="3.6" y="90.2">(LVDS &amp; Camera Conn.)</text>
<text x="24.9" y="90.2">54</text>
<text x="49.8" y="122.2">77</text>
<text x="220.5" y="120.4">76</text>
<text x="215.2" y="134.6">(LVDS &amp; Camera Conn.)</text>
<text x="233" y="134.6">54</text>
<text x="71.2" y="138.2">78</text>
<text x="124.5" y="147.1">20,21,22,23,24</text>
<text x="233" y="145.2">73</text>
<text x="190.3" y="168.4">37</text>
<text x="226.4" y="181.7">&lt;Core Design&gt;</text>
<text x="72.9" y="186.1">30</text>
<text x="119.2" y="189.7">59</text>
<text x="131.6" y="189.7">59</text>
<text x="154.7" y="189.7">62</text>
<text x="170.7" y="189.7">68</text>
<text x="186.7" y="189.7">68</text>
<text x="256.6" y="189.7">21F, 88, Sec.1, Hsin Tai Wu Rd., Hsichih,</text>
<text x="256.6" y="191.6">Taipei Hsien 221, Taiwan, R.O.C.</text>
<text x="226.4" y="195.1">Title</text>
<text x="206.3" y="202.2">58</text>
<text x="226.4" y="200.4">Size</text>
<text x="233.5" y="200.4">Document Number</text>
<text x="285.1" y="200.4">Rev</text>
<text x="226.4" y="205.7">Date:</text>
<text x="231.7" y="205.7">Thursday, March 04, 2010</text>
<text x="262" y="205.7">Sheet</text>
<text x="269.1" y="205.7">2</text>
<text x="276.2" y="205.7">of</text>
<text x="285.1" y="205.7">95</text>
</g>
<g font-size="1.6" fill="#fff">
<text x="79.5" y="33.3">4</text>
<text x="209.8" y="189.7">2539</text>
</g>
<g font-size="1.3">
<text x="30.8" y="1.3">5</text>
<text x="88.9" y="1.3">4</text>
<text x="146.9" y="1.3">3</text>
<text x="205" y="1.3">2</text>
<text x="263.1" y="1.3">1</text>
<text x=".5" y="28.4">D</text>
<text x="292.6" y="28.4">D</text>
<text x=".5" y="79.5">C</text>
<text x="292.6" y="79.5">C</text>
<text x=".5" y="130.6">B</text>
<text x="292.6" y="130.6">B</text>
<text x=".5" y="181.7">A</text>
<text x="292.6" y="181.7">A</text>
<text x="30.8" y="207.4">5</text>
<text x="88.9" y="207.4">4</text>
<text x="146.9" y="207.4">3</text>
<text x="205" y="207.4">2</text>
<text x="263.1" y="207.4">1</text>
</g>
</svg>
